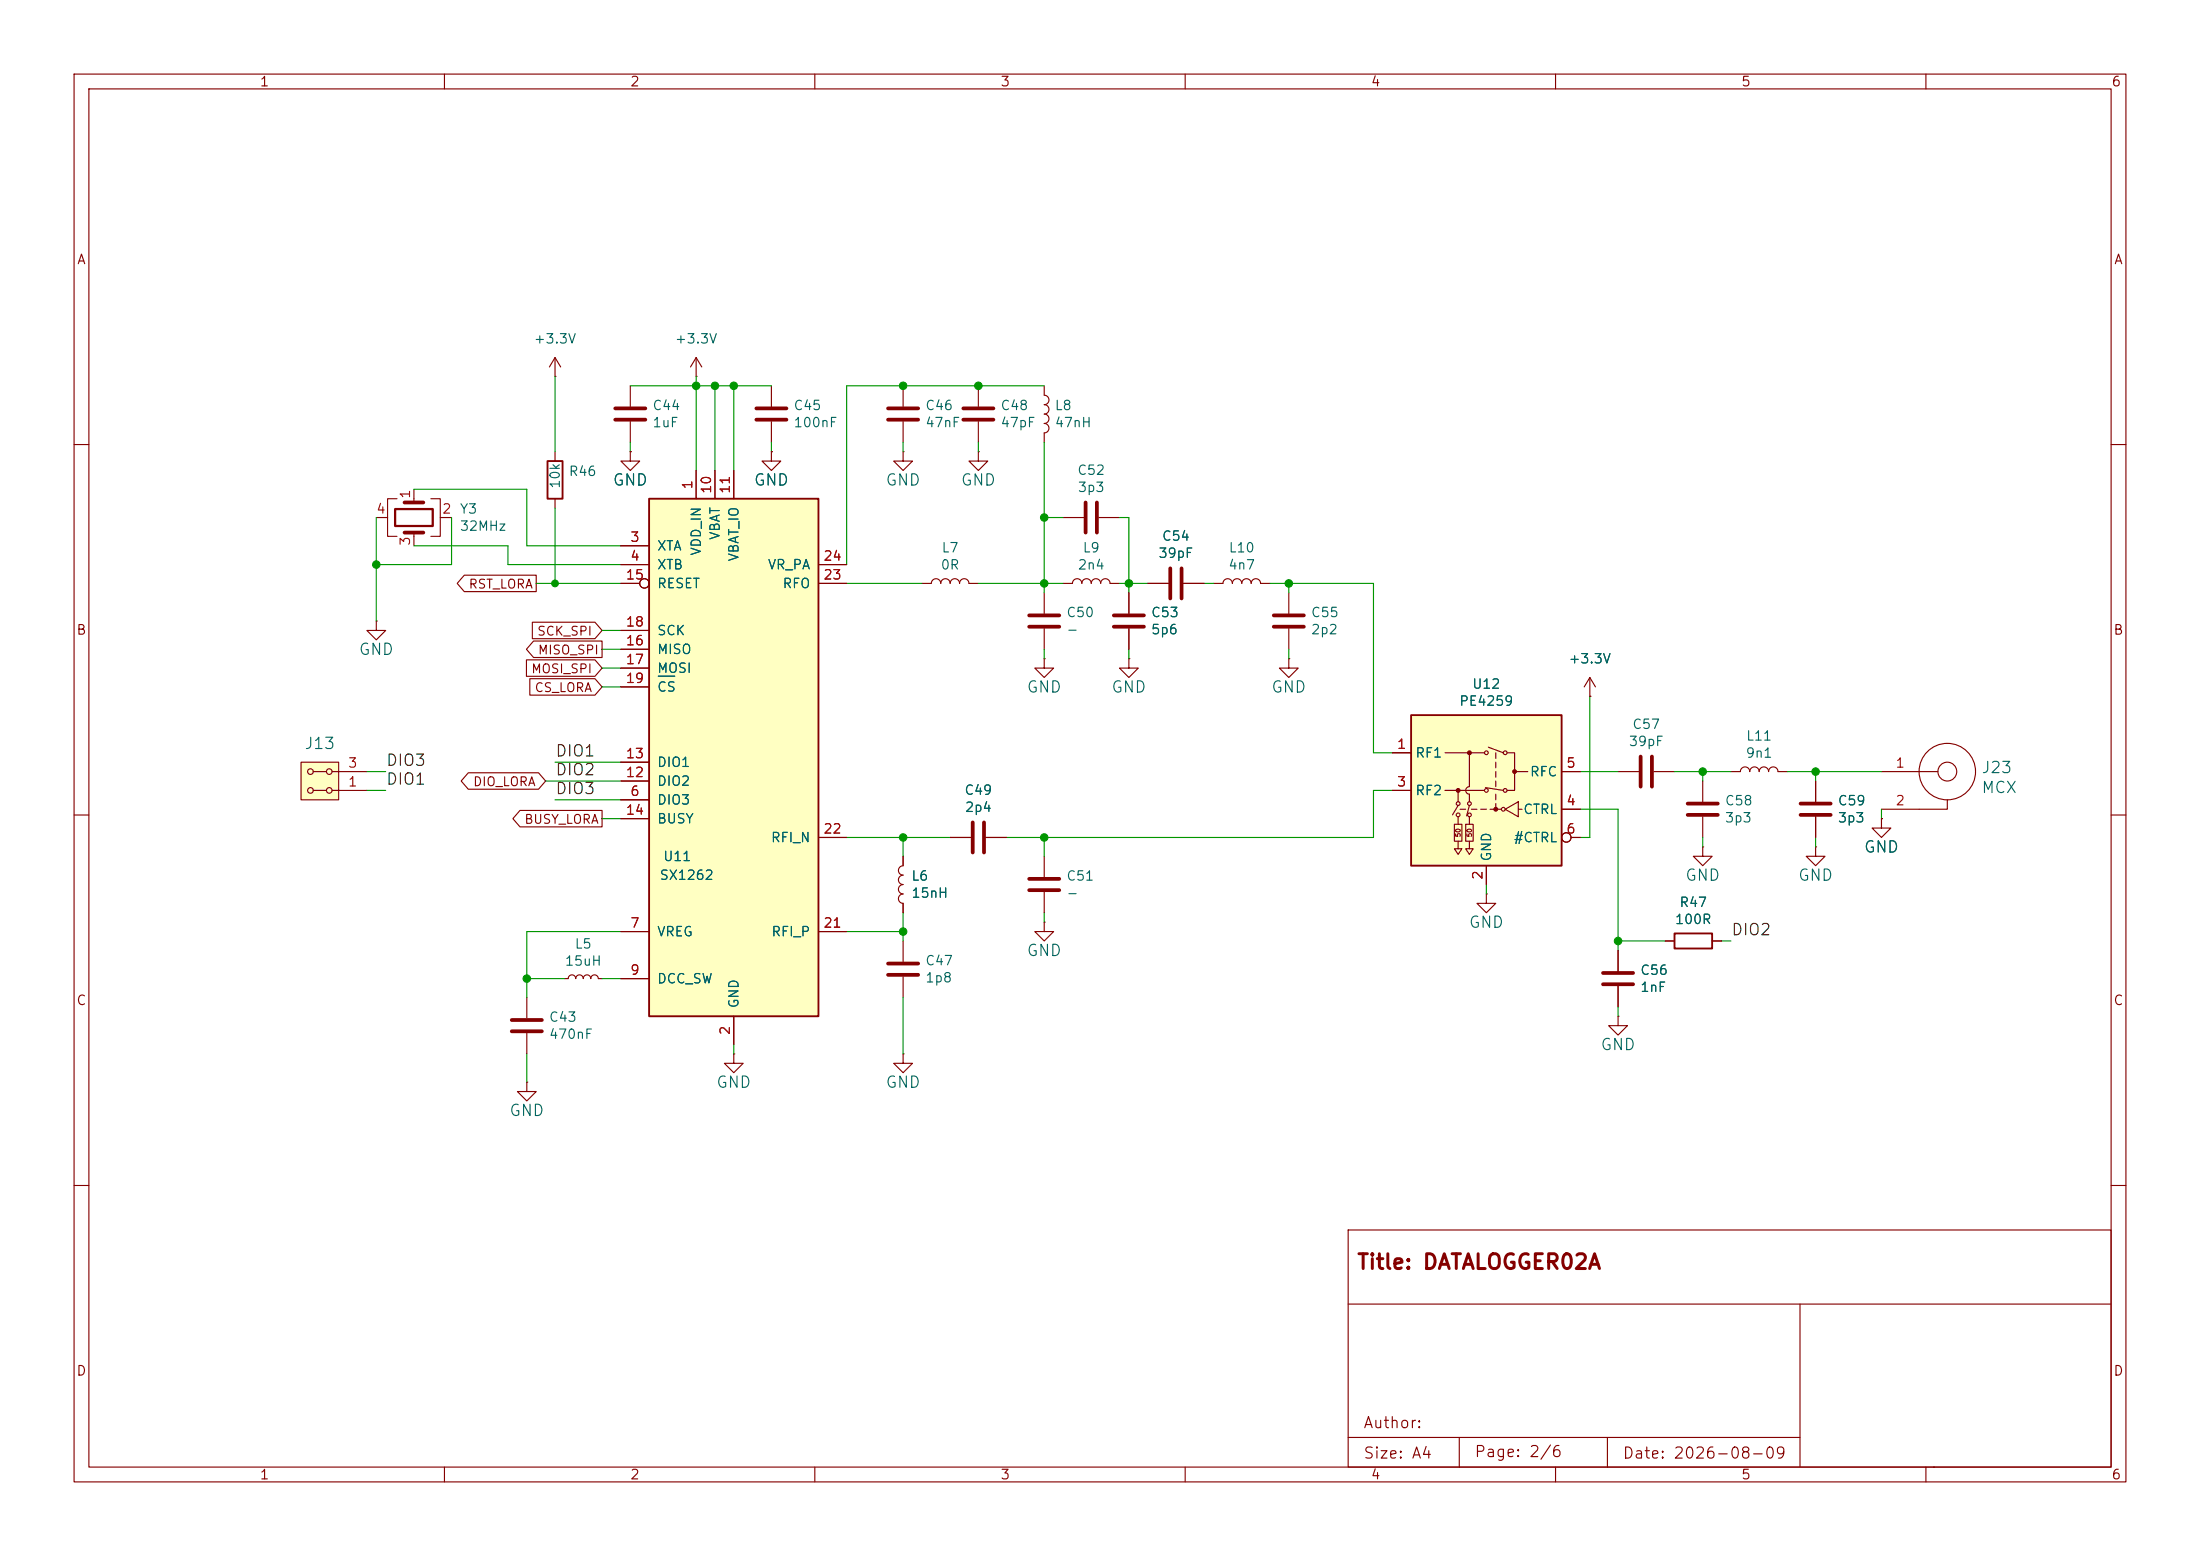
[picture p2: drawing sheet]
<svg xmlns="http://www.w3.org/2000/svg" width="297mm" height="210mm" viewBox="0 0 297 210" stroke-linecap="round" stroke-linejoin="round" font-family="sans-serif">
<g fill="none" stroke="#840000" stroke-width=".15">
<path d="M10 10h277v190h-277zM12 12h273v186h-273zM60 10v2M110 10v2M160 10v2M210 10v2M260 10v2M74.9 50.8h.1M74.9 48.3l-.7 1.2M74.9 48.3l.8 1.2M74.9 48.3v2.5M85.1 52.1v2.8"/>
<path d="M85.1 56.9v2.8M94 50.8h.1M94 48.3l-.8 1.2M94 48.3l.7 1.2M94 48.3v2.5M104.1 52.1v2.8M104.1 56.9v2.8M10 60h2M74.9 61v1.2M74.9 67.3v1.3M85.1 61v1.2h1.3l-1.3 1.3-1.3-1.3h1.3M85.1 61h.1"/>
<path d="M285 60h2M214.6 94h.1M214.6 91.4l-.7 1.3M214.6 91.4l.8 1.3M214.6 91.4v2.6M10 110h2M141 115.6v2.8M229.9 114.3v1.3h1.2l-1.2 1.2-1.3-1.2h1.3M229.9 114.3h.1M254 110.5v1.3h1.3l-1.3 1.2-1.3-1.2h1.3M254 110.5h.1M254 104.1h7.6"/>
<path d="M262.9 108v1.2h-8.9M285 110h2M141 124.5v1.2h1.2l-1.2 1.3-1.3-1.3h1.3M141 124.5h.1M141 120.4v2.8M224.8 127h1.3M231.1 127h1.3M10 160h2M182 166h103v32h-103zM182 176h103M243 176v22M285 160h2"/>
<path d="M60 198v2M110 198v2M160 198v2M182 194h61M197 194v4M210 198v2M217 194v4M260 198v2M261 198h.1"/>
<circle cx="262.9" cy="104.1" r="1.27"/>
<circle cx="262.9" cy="104.1" r="3.8"/>
</g>
<path d="M73.9 62.2h2v5.1h-2zM226.1 126h5v2h-5z" fill="none" stroke="#840000" stroke-width=".25"/>
<path d="M83.1 55.1h4M83.1 56.6h4M102.1 55.1h4.1M102.1 56.6h4.1M138.9 118.6h4.1M138.9 120.1h4.1" fill="none" stroke="#840000" stroke-width=".51"/>
<path d="M190.5 96.5h20.3v20.3h-20.3z" fill="#ffffc2"/>
<path d="M190.5 96.5h20.3v20.3h-20.3z" fill="none" stroke="#840000" stroke-width=".25"/>
<g fill="none" stroke="#840000" stroke-width=".15">
<path d="M121.9 52.1v2.8M121.9 56.9v2.8M132.1 52.1v2.8M132.1 56.9v2.8M141 52.1v1.2a.64 .64 0 0 1 .6 .7 .64 .64 0 0 1-.6 .6 .64 .64 0 0 1 .6 .7 .64 .64 0 0 1-.6 .6 .64 .64 0 0 1 .6 .6 .64 .64 0 0 1-.6 .7M141 57.2a.64 .64 0 0 1 .6 .6 .64 .64 0 0 1-.6 .6v1.3M104.1 61v1.2h1.3l-1.3 1.3-1.2-1.3h1.2M104.1 61h.1M121.9 61v1.2h1.3l-1.3 1.3-1.3-1.3h1.3M121.9 61h.1M124.5 78.7h1.2a.64 .64 0 0 1 .7-.6 .64 .64 0 0 1 .6 .6 .64 .64 0 0 1 .6-.6 .64 .64 0 0 1 .7 .6 .64 .64 0 0 1 .6-.6 .64 .64 0 0 1 .6 .6 .64 .64 0 0 1 .7-.6 .64 .64 0 0 1 .6 .6h1.3M132.1 61v1.2h1.2l-1.2 1.3-1.3-1.3h1.3"/>
<path d="M132.1 61h.1M143.5 78.7h1.3a.64 .64 0 0 1 .6-.6 .64 .64 0 0 1 .6 .6 .64 .64 0 0 1 .7-.6 .64 .64 0 0 1 .6 .6 .64 .64 0 0 1 .7-.6 .64 .64 0 0 1 .6 .6 .64 .64 0 0 1 .6-.6 .64 .64 0 0 1 .7 .6h1.2M143.5 69.9h2.8M148.3 69.9h2.8M154.9 78.7h2.8M159.8 78.7h2.8M163.8 78.7h1.3a.64 .64 0 0 1 .6-.6 .64 .64 0 0 1 .7 .6 .64 .64 0 0 1 .6-.6 .64 .64 0 0 1 .6 .6 .64 .64 0 0 1 .7-.6 .64 .64 0 0 1 .6 .6 .64 .64 0 0 1 .6-.6 .64 .64 0 0 1 .7 .6h1.2M50.8 83.8v1.3h1.3l-1.3 1.3-1.3-1.3h1.3M50.8 83.8h.1M141 88.9v1.3h1.2l-1.2 1.2-1.3-1.2h1.3M141 88.9h.1M141 80v2.8"/>
<path d="M141 84.8v2.8M152.4 88.9v1.3h1.3l-1.3 1.2-1.3-1.2h1.3M152.4 88.9h.1M152.4 80v2.8M152.4 84.8v2.8M188 101.6h2.5M188 106.7h2.5M195.1 101.6h5.3M195.1 106.7h5.3M196.3 111.3h1.1v2.2h-1.1zM196.8 113.5v1.1h.6l-.6 .7-.5-.7h.5M196.8 106.7v1.5"/>
<path d="M196.8 110.2v1.1M196.8 108.7l-.7 1.3M197.1 109.2h.8M197.9 111.3h1v2.2h-1zM198.4 101.6v4.6a.51 .51 0 0 0-.5 .5 .51 .51 0 0 0 .5 .5v1M198.4 113.5v1.1h.5l-.5 .7-.5-.7h.5M198.4 110.2v1.1M198.4 108.7l-.4 1.4M198.6 109.2h.8M199.9 109.2h.8M200.5 106.3l2.4 .4M200.7 116.8v2.6"/>
<path d="M200.9 100.8l2 .8M201.2 109.2h1.5M201.9 101.6v.8M201.9 102.9v.7M201.9 104.1v.8M201.9 105.4v.8M201.9 107.2v.8M201.9 108.5v.7M203.2 109.2l1.8-1v2zM203.5 101.6h1v5.1h-1M204.5 104.1h1.7M205 109.2h.5"/>
<path d="M210.8 109.2h2.6M210.8 104.1h2.6M212.1 113h1.3M200.7 120.7v1.2h1.2l-1.2 1.3-1.3-1.3h1.3M200.7 120.7h.1"/>
<circle cx="196.8" cy="110" r=".25"/>
<circle cx="196.8" cy="108.5" r=".25"/>
<circle cx="198.4" cy="108.5" r=".25"/>
<circle cx="198.4" cy="110" r=".25"/>
<circle cx="200.7" cy="106.7" r=".25"/>
<circle cx="200.7" cy="101.6" r=".25"/>
<circle cx="202.9" cy="109.2" r=".25"/>
<circle cx="203.2" cy="101.6" r=".25"/>
<circle cx="203.2" cy="106.7" r=".25"/>
<circle cx="211.5" cy="113" r=".63"/>
</g>
<g fill="#840000" stroke="#840000" stroke-width=".15">
<circle cx="204.5" cy="104.1" r=".25"/>
<circle cx="201.9" cy="109.2" r=".25"/>
<circle cx="198.4" cy="101.6" r=".25"/>
<circle cx="196.8" cy="106.7" r=".25"/>
</g>
<path d="M119.9 55.1h4.1M119.9 56.6h4.1M130 55.1h4.1M130 56.6h4.1M146.6 67.8v4.1M148.1 67.8v4.1M158 76.7v4.1M159.5 76.7v4.1M138.9 83.1h4.1M138.9 84.6h4.1M150.4 83.1h4M150.4 84.6h4" fill="none" stroke="#840000" stroke-width=".51"/>
<path d="M40.6 102.9h5.1v5.1h-5.1z" fill="#ffffc2"/>
<g fill="none" stroke="#840000" stroke-width=".15">
<path d="M50.8 69.9h1.5M53.6 67.3h-1.3v5.1h1.3M55.9 66v1.8M55.9 71.9v1.8M58.2 67.3h1.2v5.1h-1.2M59.4 69.9h1.6M40.6 102.9h5.1v5.1h-5.1zM42.3 106.7h1.8M42.3 104.1h1.8M44.8 106.7h4.7M44.8 104.1h4.7M218.4 104.1h2.8"/>
<path d="M223.3 104.1h2.8M229.9 105.4v2.8M229.9 110.2v2.8M233.7 104.1h1.2a.64 .64 0 0 1 .7-.6 .64 .64 0 0 1 .6 .6 .64 .64 0 0 1 .7-.6 .64 .64 0 0 1 .6 .6 .64 .64 0 0 1 .6-.6 .64 .64 0 0 1 .7 .6 .64 .64 0 0 1 .6-.6 .64 .64 0 0 1 .6 .6h1.3M245.1 114.3v1.3h1.3l-1.3 1.2-1.3-1.2h1.3M245.1 114.3h.1M245.1 105.4v2.8M245.1 110.2v2.8M218.4 137.2v1.2h1.3l-1.3 1.3-1.2-1.3h1.2M218.4 137.2h.1M218.4 128.3v2.8M218.4 133.1v2.8"/>
<circle cx="41.9" cy="106.7" r=".38"/>
<circle cx="41.9" cy="104.1" r=".38"/>
<circle cx="44.5" cy="104.1" r=".38"/>
<circle cx="44.5" cy="106.7" r=".38"/>
</g>
<path d="M54.6 67.8h2.5M54.6 71.9h2.5M221.5 102.1v4.1M223 102.1v4.1M227.8 110h4.1M227.8 108.5h4.1M243.1 110h4M243.1 108.5h4M216.4 131.3h4.1M216.4 132.8h4.1" fill="none" stroke="#840000" stroke-width=".51"/>
<path d="M53.3 68.7h5.1v2.3h-5.1z" fill="none" stroke="#840000" stroke-width=".3"/>
<path d="M87.6 67.3h22.9v69.9h-22.9z" fill="#ffffc2"/>
<path d="M87.6 67.3h22.9v69.9h-22.9z" fill="none" stroke="#840000" stroke-width=".25"/>
<g fill="none" stroke="#840000" stroke-width=".15">
<path d="M62.7 77.6h9.7v2.3h-9.7l-1-1.2zM83.8 73.7h3.8M83.8 76.2h3.8M83.8 78.7h2.6M85.1 61h.1M94 63.5v3.8M96.5 63.5v3.8M99.1 63.5v3.8M104.1 61h.1M110.5 76.2h3.8M110.5 78.7h3.8M154.9 78.7h2.8"/>
<path d="M159.8 78.7h2.8M71.1 89.1h9.2l1 1.1-1 1.1h-9.2zM71.5 91.6h8.8l1 1.1-1 1.1h-8.8zM71.9 84h8.4l1 1.1-1 1.1h-8.4zM72 86.5h9.3v2.2h-9.3l-.9-1.1zM83.8 87.6h3.8M83.8 90.2h3.8M83.8 85.1h3.8M83.8 92.7h3.8M152.4 80v2.8M152.4 84.8v2.8M174 88.9v1.3h1.3l-1.3 1.2-1.3-1.2h1.3"/>
<path d="M174 88.9h.1M174 80v2.8M174 84.8v2.8M214.6 94h.1M63.2 104.3h9.5l1 1.1-1 1.1h-9.5l-.9-1.1zM70.2 109.4h11.1v2.2h-11.1l-1-1.1zM83.8 108h3.8M83.8 105.4h3.8M83.8 102.9h3.8M83.8 110.5h3.8M110.5 113h3.8M121.9 115.6v1.2a.64 .64 0 0 0-.6 .7 .64 .64 0 0 0 .6 .6 .64 .64 0 0 0-.6 .7 .64 .64 0 0 0 .6 .6 .64 .64 0 0 0-.6 .6 .64 .64 0 0 0 .6 .7 .63 .63 0 0 0-.6 .6 .63 .63 0 0 0 .6 .6v1.3"/>
<path d="M128.3 113h2.8M133.1 113h2.8M188 101.6h2.5M188 106.7h2.5M200.7 116.8v2.6M210.8 109.2h2.6M210.8 104.1h2.6M212.1 113h1.3M245.1 105.4v2.8M245.1 110.2v2.8M254 110.5h.1M71.1 134.6v2.8"/>
<path d="M71.1 139.4v2.8M76.2 132.1h.5a.51 .51 0 0 1 .5-.5 .51 .51 0 0 1 .5 .5 .51 .51 0 0 1 .5-.5 .51 .51 0 0 1 .5 .5 .51 .51 0 0 1 .5-.5 .51 .51 0 0 1 .6 .5 .51 .51 0 0 1 .5-.5 .51 .51 0 0 1 .5 .5h.5M83.8 125.7h3.8M83.8 132.1h3.8M99.1 137.2v3.8M110.5 125.7h3.8M121.9 127v2.8M121.9 131.8v2.8M218.4 128.3v2.8M218.4 133.1v2.8M224.8 127h1.3M231.1 127h1.3"/>
<path d="M71.1 146.1v1.2h1.3l-1.3 1.3-1.3-1.3h1.3M71.1 146.1h.1M99.1 142.2v1.3h1.2l-1.2 1.3-1.3-1.3h1.3M99.1 142.2h.1M121.9 142.2v1.3h1.3l-1.3 1.3-1.3-1.3h1.3M121.9 142.2h.1"/>
<circle cx="87" cy="78.7" r=".63"/>
<circle cx="211.5" cy="113" r=".63"/>
</g>
<path d="M88.9 91.3h2.2" fill="none" stroke="#006464" stroke-width=".15"/>
<path d="M172 83.1h4M172 84.6h4M131.3 111v4.1M132.8 111v4.1M69.1 137.7h4.1M69.1 139.2h4.1M119.9 130h4.1M119.9 131.6h4.1" fill="none" stroke="#840000" stroke-width=".51"/>
<g fill="none" stroke="#009600" stroke-width=".15">
<path d="M74.9 50.8v10.2M85.1 52.1h19M85.1 59.7v1.3M94 50.8v12.7M96.5 52.1v11.4M99.1 52.1v11.4M104.1 59.7v1.3M121.9 59.7v1.3M132.1 59.7v1.3M141 52.1h-26.7v24.1M141 59.7v20.3M50.8 69.9v13.9"/>
<path d="M55.9 73.7h12.7v2.5h15.2M55.9 66h15.2v7.7h12.7M61 69.9v6.3h-10.2M72.4 78.7h11.4M74.9 68.6v10.1M114.3 78.7h10.2M132.1 78.7h11.4M141 69.9h2.5M151.1 78.7h3.8M151.1 69.9h1.3v10.1M162.6 78.7h1.2M171.4 78.7h14v22.9h2.6"/>
<path d="M174 78.7v1.3M81.3 87.6h2.5M81.3 92.7h2.5M81.3 90.2h2.5M81.3 85.1h2.5M141 87.6v1.3M152.4 87.6v1.3M174 87.6v1.3M214.6 94v19h-1.2M49.5 106.7h2.6M49.5 104.1h2.6M73.7 105.4h10.1"/>
<path d="M74.9 102.9h8.9M74.9 108h8.9M81.3 110.5h2.5M114.3 113h14M121.9 113v2.6M141 113v2.6M188 106.7h-2.6v6.3h-49.5M200.7 119.4v1.3M213.4 104.1h5M213.4 109.2h5v19.1M226.1 104.1h7.6M229.9 104.1v1.3"/>
<path d="M229.9 113v1.3M241.3 104.1h12.7M245.1 104.1v1.3M245.1 113v1.3M254 109.2v1.3M71.1 132.1h5.1M81.3 132.1h2.5M83.8 125.7h-12.7v8.9M114.3 125.7h7.6M121.9 123.2v3.8M121.9 134.6v7.6M141 123.2v1.3"/>
<path d="M218.4 127h6.4M218.4 135.9v1.3M232.4 127h1.3M71.1 142.2v3.9M99.1 141v1.2"/>
</g>
<g fill="#009600" stroke="#009600" stroke-width=".14">
<circle cx="71.1" cy="132.1" r=".51"/>
<circle cx="121.9" cy="125.7" r=".51"/>
<circle cx="121.9" cy="113" r=".51"/>
<circle cx="174" cy="78.7" r=".51"/>
<circle cx="152.4" cy="78.7" r=".51"/>
<circle cx="141" cy="113" r=".51"/>
<circle cx="94" cy="52.1" r=".51"/>
<circle cx="96.5" cy="52.1" r=".51"/>
<circle cx="99.1" cy="52.1" r=".51"/>
<circle cx="218.4" cy="127" r=".51"/>
<circle cx="229.9" cy="104.1" r=".51"/>
<circle cx="245.1" cy="104.1" r=".51"/>
<circle cx="74.9" cy="78.7" r=".46"/>
<circle cx="50.8" cy="76.2" r=".51"/>
<circle cx="132.1" cy="52.1" r=".51"/>
<circle cx="121.9" cy="52.1" r=".51"/>
<circle cx="141" cy="78.7" r=".51"/>
<circle cx="141" cy="69.9" r=".51"/>
</g>
<text font-size="2" fill="#840000" x="183.1" y="171.8">Title: DATALOGGER02A</text>
<g font-size="1.5" fill="#006464">
<text x="82.6" y="65.9">GND</text>
<text x="101.7" y="65.9">GND</text>
<text x="119.4" y="65.9">GND</text>
<text x="129.6" y="65.9">GND</text>
<text x="48.3" y="88.8">GND</text>
<text x="138.5" y="93.9">GND</text>
<text x="149.9" y="93.9">GND</text>
<text x="171.5" y="93.9">GND</text>
<text x="41" y="101.5">J13</text>
<text x="267.4" y="104.7">J23</text>
<text x="267.4" y="107.4">MCX</text>
<text x="227.4" y="119.3">GND</text>
<text x="242.6" y="119.3">GND</text>
<text x="251.5" y="115.5">GND</text>
<text x="198.2" y="125.6">GND</text>
<text x="138.5" y="129.4">GND</text>
<text x="216" y="142.1">GND</text>
<text x="96.6" y="147.2">GND</text>
<text x="119.4" y="147.2">GND</text>
<text x="68.6" y="151">GND</text>
</g>
<g font-size="1.5" fill="#0f0f0f">
<text x="52" y="103.8">DIO3</text>
<text x="52" y="106.3">DIO1</text>
<text x="74.9" y="102.5">DIO1</text>
<text x="74.9" y="105">DIO2</text>
<text x="74.9" y="107.6">DIO3</text>
<text x="233.6" y="126.6">DIO2</text>
</g>
<g font-size="1.5" fill="#840000">
<text x="184" y="193.1">Author:</text>
<text x="184" y="197.2">Size: A4</text>
<text x="199" y="197">Page: 2/6</text>
<text x="219" y="197.2">Date: 2026-08-09</text>
</g>
<g font-size="1.3" fill="#840000">
<text x="35" y="12">1</text>
<text x="85" y="12">2</text>
<text x="135" y="12">3</text>
<text x="185" y="12">4</text>
<text x="235" y="12">5</text>
<text x="285" y="12">6</text>
<text x="10.3" y="36">A</text>
<text x="285.3" y="36">A</text>
<text x="10.2" y="86">B</text>
<text x="285.2" y="86">B</text>
<text x="10.2" y="136">C</text>
<text x="285.2" y="136">C</text>
<text x="10.2" y="186">D</text>
<text x="285.2" y="186">D</text>
<text x="35" y="200">1</text>
<text x="85" y="200">2</text>
<text x="135" y="200">3</text>
<text x="185" y="200">4</text>
<text x="235" y="200">5</text>
<text x="285" y="200">6</text>
</g>
<g font-size="1.3" fill="#006464">
<text x="72" y="46.7">+3.3V</text>
<text x="91" y="46.7">+3.3V</text>
<text x="88" y="55.7">C44</text>
<text x="88" y="58">1uF</text>
<text x="107" y="55.7">C45</text>
<text x="107" y="58">100nF</text>
<text x="124.8" y="55.7">C46</text>
<text x="124.8" y="58">47nF</text>
<text x="135" y="55.7">C48</text>
<text x="135" y="58">47pF</text>
<text x="142.3" y="55.7">L8</text>
<text x="142.3" y="58">47nH</text>
<text x="76.7" y="64.6">R46</text>
<text x="145.3" y="64.4">C52</text>
<text x="62" y="69.6">Y3</text>
<text x="62" y="72">32MHz</text>
<text x="75.9" y="66.1" transform="rotate(-90 75.9 66.1)">10k</text>
<text x="145.4" y="66.7">3p3</text>
<text x="88.6" y="74.6">XTA</text>
<text x="88.6" y="77.2">XTB</text>
<text x="94.9" y="75.1" transform="rotate(-90 94.9 75.1)">VDD_IN</text>
<text x="97.5" y="73" transform="rotate(-90 97.5 73)">VBAT</text>
<text x="100" y="75.9" transform="rotate(-90 100 75.9)">VBAT_IO</text>
<text x="103.6" y="77.2">VR_PA</text>
<text x="126.9" y="77.2">0R</text>
<text x="127" y="74.9">L7</text>
<text x="145.4" y="77.2">2n4</text>
<text x="146.1" y="74.9">L9</text>
<text x="156.3" y="75.6">39pF</text>
<text x="156.8" y="73.3">C54</text>
<text x="165.7" y="77.2">4n7</text>
<text x="165.8" y="74.9">L10</text>
<text x="88.6" y="79.7">RESET</text>
<text x="105.6" y="79.7">RFO</text>
<text x="143.9" y="83.6">C50</text>
<text x="155.3" y="83.6">C53</text>
<text x="176.9" y="83.6">C55</text>
<text x="88.6" y="88.6">MISO</text>
<text x="88.6" y="86.1">SCK</text>
<text x="143.9" y="85.9">-</text>
<text x="155.3" y="85.9">5p6</text>
<text x="176.9" y="85.9">2p2</text>
<text x="211.7" y="89.9">+3.3V</text>
<text x="88.6" y="91.1">MOSI</text>
<text x="88.6" y="93.7">CS</text>
<text x="196.9" y="95.6">PE4259</text>
<text x="198.7" y="93.3">U12</text>
<text x="219.8" y="101">39pF</text>
<text x="220.3" y="98.7">C57</text>
<text x="235.6" y="100.3">L11</text>
<text x="88.6" y="106.4">DIO2</text>
<text x="88.6" y="103.8">DIO1</text>
<text x="130.1" y="107.6">C49</text>
<text x="191" y="102.6">RF1</text>
<text x="191" y="107.6">RF2</text>
<text x="206.5" y="105.1">RFC</text>
<text x="235.6" y="102.6">9n1</text>
<text x="88.6" y="108.9">DIO3</text>
<text x="88.6" y="111.5">BUSY</text>
<text x="104" y="114">RFI_N</text>
<text x="130.2" y="109.9">2p4</text>
<text x="204.3" y="114">#CTRL</text>
<text x="205.5" y="110.2">CTRL</text>
<text x="232.8" y="109">C58</text>
<text x="232.8" y="111.3">3p3</text>
<text x="248" y="109">C59</text>
<text x="248" y="111.3">3p3</text>
<text x="89" y="119.1">SX1262</text>
<text x="89.4" y="116.5">U11</text>
<text x="122.9" y="119.2">L6</text>
<text x="143.9" y="119.2">C51</text>
<text x="201.6" y="116.4" transform="rotate(-90 201.6 116.4)">GND</text>
<text x="122.9" y="121.5">15nH</text>
<text x="143.9" y="121.5">-</text>
<text x="226" y="125">100R</text>
<text x="226.6" y="122.7">R47</text>
<text x="76.2" y="130.7">15uH</text>
<text x="77.5" y="128.3">L5</text>
<text x="88.6" y="126.7">VREG</text>
<text x="104" y="126.7">RFI_P</text>
<text x="124.8" y="130.6">C47</text>
<text x="221.3" y="131.9">C56</text>
<text x="88.6" y="133">DCC_SW</text>
<text x="100" y="136.2" transform="rotate(-90 100 136.2)">GND</text>
<text x="124.8" y="132.9">1p8</text>
<text x="221.3" y="134.2">1nF</text>
<text x="74" y="138.2">C43</text>
<text x="74" y="140.5">470nF</text>
</g>
<g font-size="1.3" fill="#a90000">
<text x="50.7" y="69.6">4</text>
<text x="55.7" y="67.4" transform="rotate(-90 55.7 67.4)">1</text>
<text x="59.6" y="69.6">2</text>
<text x="93.8" y="66.1" transform="rotate(-90 93.8 66.1)">1</text>
<text x="96.3" y="66.7" transform="rotate(-90 96.3 66.7)">10</text>
<text x="98.8" y="66.7" transform="rotate(-90 98.8 66.7)">11</text>
<text x="55.7" y="73.8" transform="rotate(-90 55.7 73.8)">3</text>
<text x="85" y="73.4">3</text>
<text x="85" y="76">4</text>
<text x="111.1" y="76">24</text>
<text x="84.4" y="78.5">15</text>
<text x="111.1" y="78.5">23</text>
<text x="84.4" y="87.4">16</text>
<text x="84.4" y="90">17</text>
<text x="84.4" y="84.9">18</text>
<text x="84.4" y="92.5">19</text>
<text x="188.5" y="101.4">1</text>
<text x="46.9" y="106.5">1</text>
<text x="46.9" y="103.9">3</text>
<text x="84.4" y="105.2">12</text>
<text x="84.4" y="102.7">13</text>
<text x="85" y="107.7">6</text>
<text x="188.5" y="106.5">3</text>
<text x="211.4" y="103.9">5</text>
<text x="255.8" y="103.9">1</text>
<text x="84.4" y="110.3">14</text>
<text x="111.1" y="112.8">22</text>
<text x="211.4" y="109">4</text>
<text x="211.4" y="112.8">6</text>
<text x="255.8" y="109">2</text>
<text x="200.4" y="118.8" transform="rotate(-90 200.4 118.8)">2</text>
<text x="85" y="125.5">7</text>
<text x="111.1" y="125.5">21</text>
<text x="85" y="131.9">9</text>
<text x="98.8" y="139.8" transform="rotate(-90 98.8 139.8)">2</text>
</g>
<g font-size="1.2" fill="#840000">
<text x="63.2" y="79.7">RST_LORA</text>
<text x="72.4" y="86.1">SCK_SPI</text>
<text x="72.5" y="88.6">MISO_SPI</text>
<text x="71.6" y="91.2">MOSI_SPI</text>
<text x="72.1" y="93.7">CS_LORA</text>
<text x="63.8" y="106.4">DIO_LORA</text>
<text x="70.7" y="111.5">BUSY_LORA</text>
</g>
<g font-size=".6" fill="#840000">
<text x="197.3" y="113.1" transform="rotate(-90 197.3 113.1)">50</text>
<text x="198.9" y="113.1" transform="rotate(-90 198.9 113.1)">50</text>
</g>
</svg>
